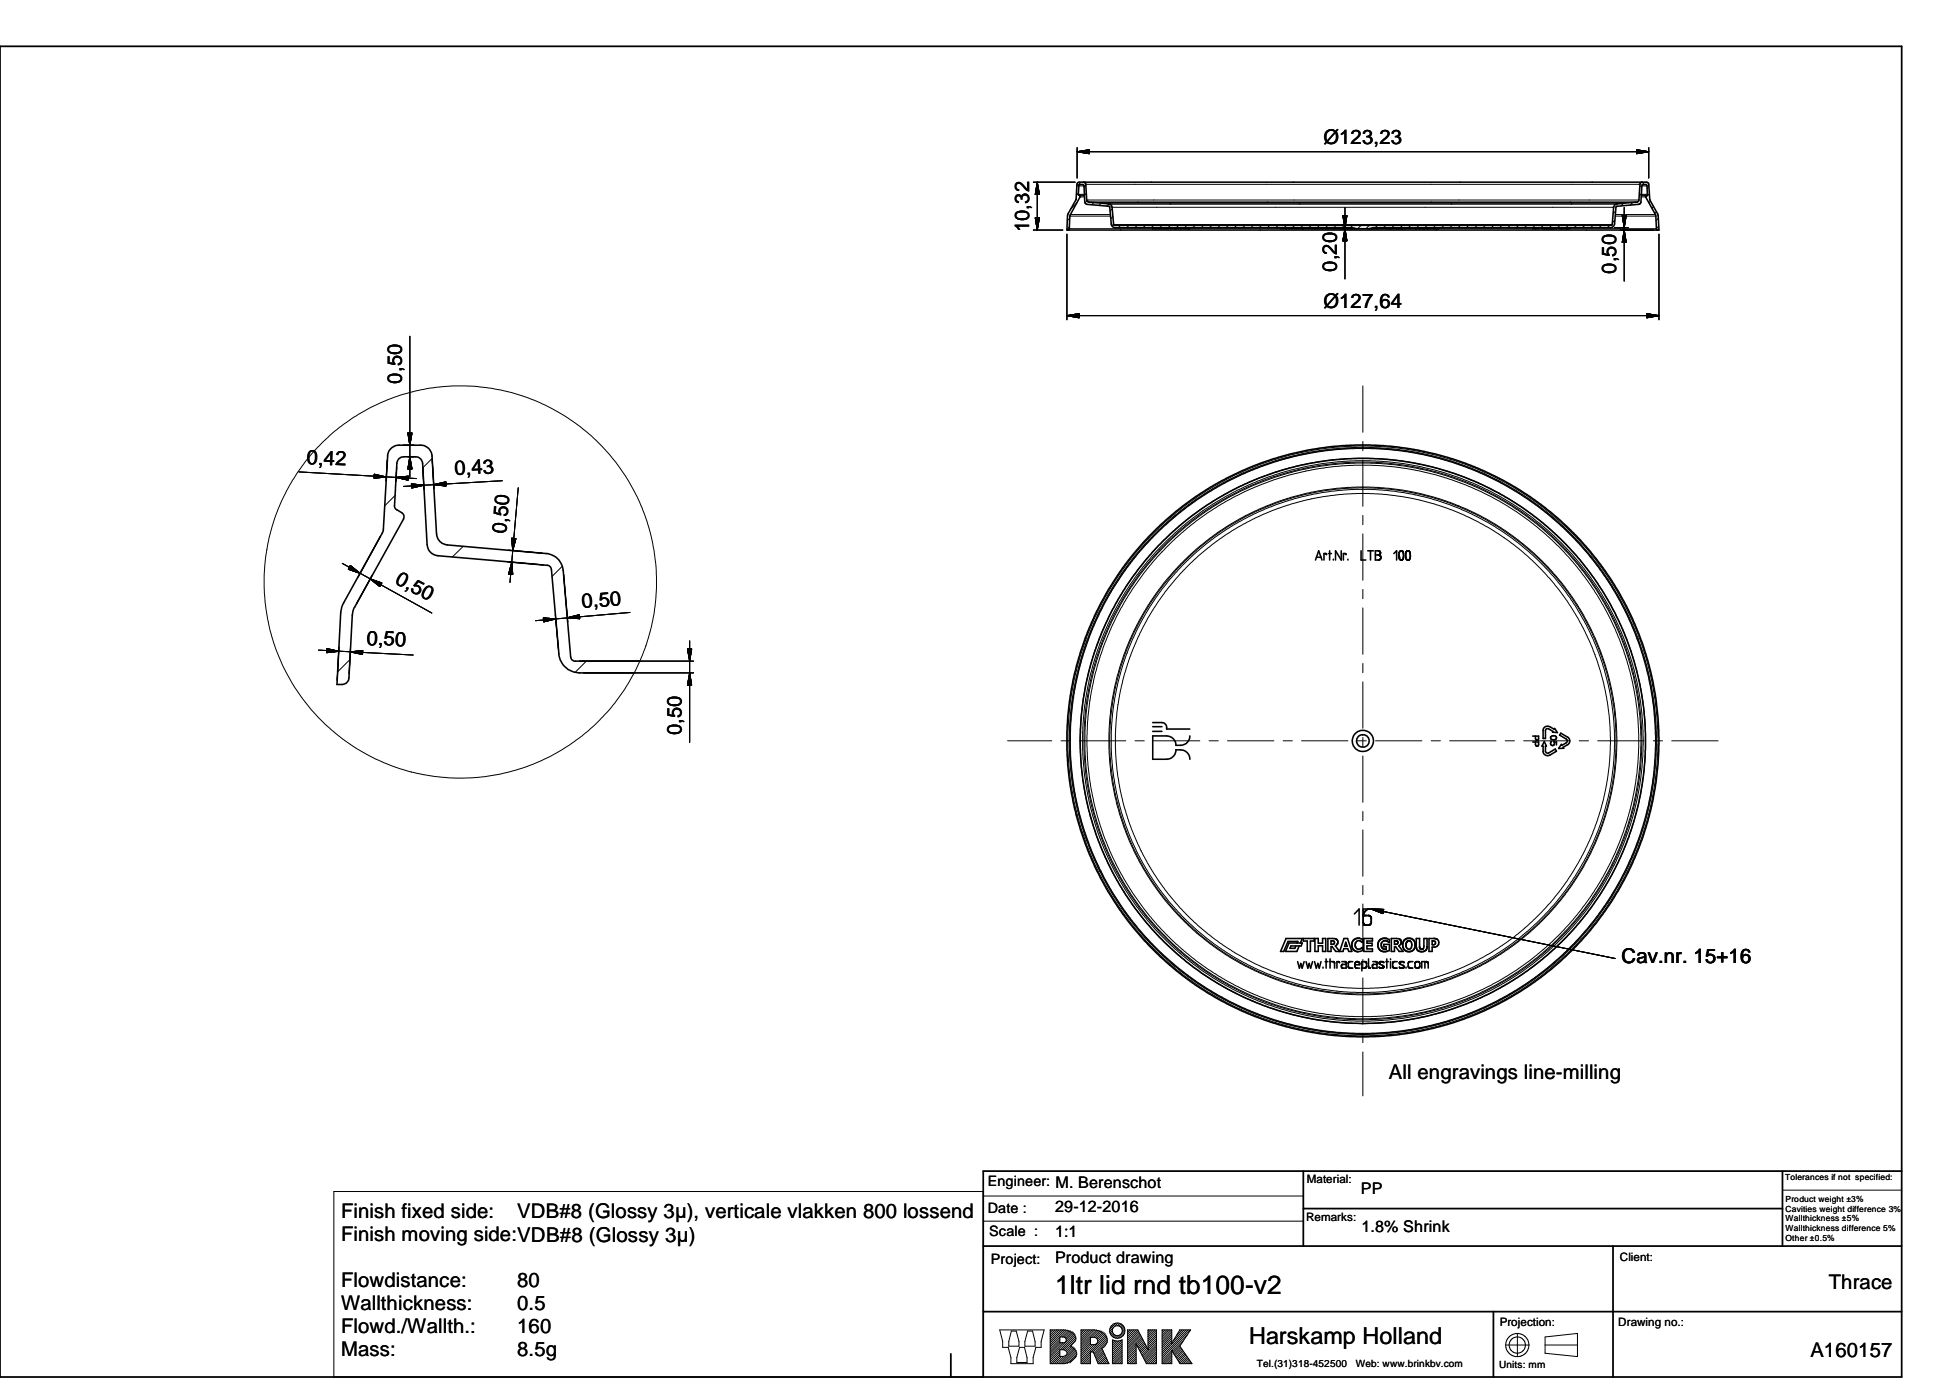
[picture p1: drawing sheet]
<svg xmlns="http://www.w3.org/2000/svg" width="420mm" height="297mm" viewBox="0 0 420 297" stroke-linecap="round" stroke-linejoin="round" font-family="sans-serif">
<g fill="none" stroke="#000" stroke-width=".22">
<path d="M222.6 39.2h9M223.4 39.2l.5 2.6h-.9zM223.4 39.2v10.3M232 32.7l2.6-.5v.9zM232 32.7h123.1M232 31.8v6.5M232.8 39.2l-.8 .9M233.9 39.7h119.3M233.9 39.9l-.4 .5M352.5 32.2l2.6 .5-2.6 .4zM354.2 39.2l-1 1.1M355.1 31.8v6.5"/>
<path d="M222.6 49.5h6.3M223 46.9h.9l-.5 2.6zM229.8 50.4v18.4M230.3 49.2h126.5M230.3 48.9l-.5 .5M230.4 46.5h8.8M230.4 47l-.5 .5M230.6 46.2h8.6M232 43.7l-1.3 1.3M232.3 41.8h1.3M232.3 41.5l-.5 .5M232.4 42h1.2"/>
<path d="M232.4 40h1.1M232.6 42.1h1M232.6 42.4h1M234 41.6l-.4 .5M234.1 43.1h118.9M234.1 43.3l-.4 .4M235.6 43.6l-.5 .5M237.2 43.7l-.5 .5M238.9 43.9l-.5 .5M239.5 44.6h108.1M239.6 45l-.5 .4M239.7 46.6l-.5 .5"/>
<path d="M239.8 48.3l-.3 .3M239.9 48.3h107.4M241.4 48.5l-.5 .5M243.2 48.5l-.5 .5M244.9 48.5l-.5 .5M246.7 48.5l-.5 .5M248.5 48.5l-.5 .5M250.3 48.5l-.5 .5M251.3 49v.2M252.1 48.5l-.5 .5M253.9 48.5l-.5 .5M254.3 49v.2"/>
<path d="M255.6 48.5l-.5 .5M257.4 48.5l-.5 .5M259.2 48.5l-.5 .5M261 48.5l-.5 .5M262.8 48.5l-.5 .5M264.6 48.5l-.5 .5M266.4 48.5l-.5 .5M268.2 48.5l-.5 .5M269.9 48.5l-.5 .5M271.7 48.5l-.5 .5M273.5 48.5l-.5 .5M275.3 48.5l-.5 .5"/>
<path d="M277.1 48.5l-.5 .5M278.9 48.5l-.5 .5M280.6 48.5l-.5 .5M282.4 48.5l-.5 .5M284.2 48.5l-.5 .5M286 48.5l-.5 .5M287.5 49v.2M287.8 48.5l-.5 .5M287.8 49v.2M288.8 49.2h2.5M288.8 49h1.6M289.2 46.4h.9l-.4 2.6z"/>
<path d="M289.6 48.5l-.5 .5M289.7 49.2l.4 2.7h-.9zM289.7 44.7v15.4M291.3 48.5l-.4 .5M291.6 49.1v.1M293.2 48.5l-.8 .7M294.9 48.5l-.7 .7M296.3 49v.2M296.6 49v.2M296.7 48.5l-.5 .5M298.5 48.5l-.5 .5M298.8 49v.2"/>
<path d="M300.3 48.5l-.5 .5M301.2 49v.2M301.5 49v.2M302.1 48.5l-.5 .5M302.5 49v.2M303.9 48.5l-.5 .5M304.9 49v.2M305.6 48.5l-.5 .5M305.9 49v.2M306.6 49v.2M307.4 48.5l-.5 .5M307.5 49v.2"/>
<path d="M308.9 49v.2M309.2 48.5l-.5 .5M309.6 49v.2M311 48.5l-.5 .5M312.8 48.5l-.5 .5M314.6 48.5l-.5 .5M316.3 48.5l-.5 .5M318.2 48.5l-.5 .5M319.9 48.5l-.5 .5M321.7 48.5l-.5 .5M323.5 48.5l-.5 .5M325.3 48.5l-.5 .5"/>
<path d="M327.1 48.5l-.5 .5M328.9 48.5l-.5 .5M330.6 48.5l-.5 .5M332.4 48.5l-.5 .5M333.6 49v.2M334.2 48.5l-.5 .5M336 48.5l-.5 .5M337.4 49v.2M337.8 48.5l-.5 .5M339.6 48.5l-.5 .5M341.3 48.5l-.5 .5M343.1 48.5l-.4 .5"/>
<path d="M344.9 48.5l-.5 .5M346.7 48.5l-.5 .5M347.7 49h3M347.8 47.4l-.5 .6M347.9 46.5h8.8M347.9 46.2h8.7M348 45.4l-.5 .6M349 49.5h7.2M349.4 46.4h.9l-.5 2.6zM349.7 43.8l-.6 .5M349.8 49.5l.5 2.7h-.9zM349.8 44.7v15.8"/>
<path d="M351.7 43.6l-.6 .6M353.4 43.6l-.3 .4M353.5 42.4h1M353.5 41.8h1.3M353.5 42h1.3M353.5 42.1h1M353.5 41.7l-.4 .5M353.7 40h1.1M355.2 40.1l-.4 .4M355.3 41.8l-.8 .7M355.5 43.3l-.3 .4M356.1 44.5l-.3 .3"/>
<path d="M356.8 45.6l-.4 .3M357.2 47l-.5 .5M357.3 48.7l-.5 .5M357.3 50.4v18.4M88.3 72.4v30.3M229.8 68l2.6-.5v.9zM229.8 68h127.5M354.7 67.5l2.6 .5-2.6 .4zM83.4 99.1l-.2 4.4M86.8 95.9h2.4M87.9 93.2h.8l-.4 2.7zM87.9 98.3h1.3"/>
<path d="M88.3 98.3l.4 2.7h-.8zM93.1 98.7l-2 2M93.1 99.1l.4 6.1M64.4 101.6l25.3 1.4M80.6 102.1l2.6 .6-2.6 .3zM81.9 115.5l-4.7 8.7M85.1 106.7l-2.2 2.2M85.3 102.8l2.6-.3v.9zM85.4 100.6l-.1 3.1M88.6 104.2l2.7 .3-2.6 .6zM91.1 100.6l.2 4.8M93.4 104.3l2.6-.5 .1 .8z"/>
<path d="M99.8 117.6l-2.3 2.3M108.2 103.5l-21.3 1.2M109.6 118.5l7.2 .6M110.2 115.9l.9 .1-.7 2.5zM111.6 105l-1.8 20.4M68.6 140l20.4 1M70.4 139.6l2.6 .6-2.7 .3zM73 139.3l-.4 7.2M73.7 121.3l19.3 10.7M75.5 121.8l2.1 1.6-2.6-.8zM75.5 139.5l-.3 5.5M79.7 124.6l2.5 .9-.4 .8z"/>
<path d="M80.2 123.9l-3.4 6.1M109.3 121l7.7 .6M110.2 121l.2 2.7-.8-.1zM117 133l2.7 .3-2.6 .6zM119.6 132.4l.7 7.5M121.1 121.9l-2.2 2.2M121.4 123.7l.9 10.2M122.2 133l2.6-.6 .1 .8zM135.7 131.9l-20.4 1.7M148.1 139.7h.9l-.4 2.6zM148.6 138v21.8M75.4 142l-2.6 2.6"/>
<path d="M75.5 140.4l2.6-.3v.8zM124.8 142.3h24.6M125.7 144.9h23.7M126.3 142.3l-2.4 2.5M148.6 144.9l.4 2.6h-.9zM295.4 195.7l2.6 .1-.1 .9zM295.4 195.7l52.5 10.7M71.9 256.5h139.9v40h-139.9zM211.8 257.5h68.9M383.9 256.2h25.7M211.8 262.9h68.9M215.3 286.3h9.6l-.6 2.5v1.3h-1.2l-.6 2.2v1.3h-4.7v-1.3l-.6-2.2h-1.2v-1.3z"/>
<path d="M217.8 286.6h1.1l.6 2.2v1h-2.2v-1zM219.6 290.1h1.1l.5 2.2v1h-2.2v-1zM221.3 286.6h1.1l.6 2.2v1h-2.2v-1zM226.2 286.3h2.9a2.76 2.76 0 0 1 2.7 2 2.49 2.49 0 0 1-1.2 1.5l.5 .4a1.34 1.34 0 0 1 .6 2l-1 .9-1.2 .5h-3.3zM226.3 286.3l-.1 .2M226.8 286.3l-.6 .6M227.2 286.3l-1 1M227.7 286.3l-1.5 1.5M228.1 286.3l-1.9 1.9M228.3 290.6h.8a.72 .72 0 0 1 .7 .8 .72 .72 0 0 1-.8 .6h-.7zM228.3 287.9l.7-.1 .5 .2 .2 .4-.1 .5-.4 .2h-.9zM228.3 292l-1.6 1.6"/>
<path d="M228.3 291.1l-2.1 2.1M228.3 288.4l-2.1 2.1M228.3 290.7l-2.1 2M228.3 288.9l-2.1 2M228.3 288l-2.1 2M228.3 291.6l-2 2M228.5 289.1l-2.3 2.3M228.6 286.3l-2.4 2.4M228.7 292l-1.6 1.6M229 289.1l-2.8 2.7M229 286.3l-2.8 2.8M229.2 292l-1.6 1.6"/>
<path d="M229.5 286.3l-3.3 3.3M229.9 286.4l-1.5 1.5M230.3 286.5l-1.4 1.4M230.6 289.8h.1M230.6 286.5l-1.3 1.4M230.9 289.8l-1.1 1.2M230.9 286.7l-1.3 1.4M231.2 290l-1.4 1.4M231.2 286.8l-1.5 1.6M231.4 287.1l-5.2 5.1M231.5 290.2l-3.5 3.4M231.6 287.3l-3.2 3.3"/>
<path d="M231.6 290.4l-3.1 3.2M231.7 287.7l-2.9 2.9M231.7 288.6l-2.1 2.1M231.8 288.1l-2.6 2.5M231.8 290.7l-2.9 2.9M231.8 292l-1.4 1.4M231.9 291.1l-2.5 2.5M231.9 291.5l-2 2.1M232.9 286.3h2.8a2.61 2.61 0 0 1 2.8 2.6l-.5 .9-.7 .5 1.6 3.3h-2.4l-.9-2.3-.3-.2h-.4v2.5h-2zM233.1 286.3l-.2 .2M233.5 286.3l-.6 .7M234 286.3l-1.1 1.1"/>
<path d="M234.4 286.3l-1.5 1.6M234.8 286.3l-1.9 2.1M234.9 287.9h1l.3 .2 .2 .5-.2 .7-.3 .2h-1zM234.9 289l-2 2M234.9 292.6l-1 1M234.9 289.4l-2 2.1M234.9 292.1l-1.5 1.5M234.9 288.5l-2 2.1M234.9 288.1l-2 2M234.9 291.7l-1.9 1.9M234.9 291.2l-2 2.1M234.9 293l-.6 .6"/>
<path d="M234.9 293.5l-.1 .1M235.3 289.5l-2.4 2.4M235.3 286.3l-2.4 2.5M235.7 289.5l-2.8 2.9M235.7 286.3l-2.8 2.9M236.2 286.4l-3.3 3.3M236.6 286.4l-1.5 1.5M237 286.5l-1.5 1.4M237.3 286.6l-1.4 1.4M237.4 290.5l-1.5 1.5M237.6 286.8l-1.4 1.3M237.6 290.8l-1.6 1.5"/>
<path d="M237.7 291.1l-1.5 1.6M237.8 291.4l-1.5 1.6M237.8 286.9l-1.4 1.5M238 291.7l-1.6 1.6M238.1 287.1l-1.7 1.7M238.1 292l-1.5 1.6M238.3 292.3l-1.3 1.3M238.3 287.4l-5.4 5.4M238.4 287.7l-3.3 3.4M238.4 292.6l-.9 1M238.5 289l-2.7 2.7M238.5 288.1l-3.1 3"/>
<path d="M238.5 288.5l-2.9 2.9M238.6 292.9l-.7 .7M238.7 293.3l-.4 .3M238.9 293.6h-.1M239.6 286.5l-.5 .5M239.6 288.5l.9 .2 1.2-.2v5.1h-2.1zM239.7 286.9l-.5 .4M239.7 285.9l-.7 .8M239.8 287.2l-.4 .4M239.8 288.6l-.2 .1M240.1 287.4l-.4 .4M240.2 288.7l-.6 .5"/>
<path d="M240.3 284.9l-1.2 1.3M240.4 287.5l-.4 .5M240.5 288.7l-.9 .9M240.8 284.9l-.7 .7M240.8 287.6l-.5 .5M241 288.7l-1.4 1.4M241.2 284.9l-.5 .5M241.5 285.1l-.4 .4M241.7 292l-1.6 1.6M241.7 292.5l-1.1 1.1M241.7 293.4l-.2 .2M241.7 288.9l-2.1 2.1"/>
<path d="M241.7 288.5l-2.1 2M241.7 289.4l-2.1 2M241.7 289.8l-2.1 2.1M241.7 291.6l-2 2M241.7 291.1l-2.1 2.1M241.7 290.7l-2.1 2.1M241.7 293l-.6 .6M241.7 290.3l-2.1 2M241.8 285.3l-.4 .4M242 285.5l-.4 .4M242.2 285.8l-.5 .4M242.2 287l-1 1"/>
<path d="M242.2 286.1l-.5 .6M242.3 286.5l-.2-.9-.9-.7h-1l-.8 .5-.4 .8 .1 .8 .2 .5 .8 .6h.7l.4-.1M242.3 286.5l-.1 .5-.3 .6-.7 .4M242.3 286.5l-1.6 1.6M242.9 286.3v.1M243.4 286.3l-.5 .5M243.8 286.3l-.9 1M244.3 286.3l-1.4 1.4M244.7 289.5l-1.8 1.8M244.7 293.1l-.5 .5M244.7 292.2l-1.4 1.4M244.7 290.4l-1.8 1.8"/>
<path d="M244.7 290.8l-1.8 1.8M244.7 292.6l-1 1M244.7 291.7l-1.8 1.9M244.7 289.9l-1.8 1.8M244.7 286.3l-1.8 1.8M244.7 293.5v.1M244.7 291.3l-1.8 1.8M245.1 286.4l-2.2 2.2M245.2 286.7l-2.3 2.4M245.4 287l-2.5 2.5M245.6 287.3l-2.7 2.7M245.7 287.6l-2.8 2.8"/>
<path d="M245.9 287.9l-3 3M246 288.1l-1.3 1.4M246.2 288.4l-1.3 1.4M246.3 288.7l-1.2 1.3M246.5 289l-1.3 1.3M246.6 289.3l-1.2 1.3M246.8 289.6l-1.3 1.3M246.9 289.9l-1.2 1.3M247.1 290.2l-1.3 1.3M247.3 290.6h.1M247.3 290.5l-1.3 1.3M247.3 290.6v-4.3h1.8v7.3h-2.2l-2.2-4.2v4.2h-1.8"/>
<path d="M247.3 290.6l-2.2-4.3h-2.2v7.3M247.4 286.3l-.1 .2M247.9 286.3l-.6 .6M248.3 286.3l-1 1.1M248.8 286.3l-1.5 1.5M249.1 290.5l-2.5 2.5M249.1 291.4l-2.2 2.2M249.1 287.8l-1.8 1.8M249.1 289.6l-2.8 2.8M249.1 286.9l-1.8 1.8M249.1 290.9l-2.3 2.4M249.1 293.2l-.4 .4"/>
<path d="M249.1 292.7l-.9 .9M249.1 288.2l-1.8 1.8M249.1 290l-2.6 2.7M249.1 286.4l-1.8 1.9M249.1 287.3l-1.8 1.9M249.1 289.1l-3 3M249.1 292.2l-1.3 1.4M249.1 291.8l-1.8 1.8M249.1 288.7l-1.8 1.8M250.5 286.3l-.2 .2M251 286.3l-.7 .7M251.5 286.3l-1.2 1.2"/>
<path d="M251.9 286.3l-1.6 1.6M252.4 286.3l-2.1 2.1M252.4 290.8h.1M252.4 289.2h.1M252.4 290.8l-2.1 2M252.4 286.8l-2.1 2M252.4 289.2v-2.9h-2.1v7.3h2.1v-2.8M252.4 291.2l-2.1 2.1M252.4 288.6l-2.1 2M252.4 292.1l-1.5 1.5M252.4 293.1l-.6 .5M252.4 287.6l-2.1 2.1"/>
<path d="M252.4 289l-2.1 2.1M252.4 292.6l-1 1M252.4 291.7l-2 1.9M252.4 287.2l-2.1 2M252.4 293.5l-.1 .1M252.4 288.1l-2.1 2M254.1 286.3h2.4l-2.4 3.5 2.6 3.8h-2.5l-1.8-2.8M254.1 286.3l-.1 .1M254.1 286.3l-1.7 2.9M254.2 289.9l-1.5 1.4M254.3 290.2l-1.4 1.4M254.5 290.4l-1.4 1.5"/>
<path d="M254.6 286.3l-1.2 1.3M254.7 290.7l-1.4 1.5M254.8 288.8l-2.2 2.3M254.9 290.9l-1.5 1.5M255 286.3l-2.3 2.4M255.1 291.2l-1.5 1.5M255.3 291.5l-1.5 1.5M255.4 291.7l-1.4 1.6M255.5 286.3l-5.2 5.2M255.6 292l-1.5 1.5M255.7 287.5l-3.3 3.3M255.8 292.3l-1.3 1.3"/>
<path d="M255.9 286.3l-5.6 5.7M256 292.5l-1.1 1.1M256.2 292.8l-.8 .8M256.4 293.1l-.5 .5M256.4 286.3l-6.1 6.1M256.5 293.3l-.2 .3M332.8 287.9l7-.8v5l-7-.7z"/>
<circle cx="99.2" cy="125.3" r="42.2"/>
<circle cx="293.5" cy="159.6" r="59.4"/>
<circle cx="293.5" cy="159.5" r="54.5"/>
<circle cx="293.5" cy="159.5" r="53.3"/>
<circle cx="293.5" cy="159.6" r="60.4"/>
<circle cx="293.5" cy="159.5" r="60.9"/>
<circle cx="293.5" cy="159.5" r="59.8"/>
<circle cx="293.5" cy="159.5" r="54.2"/>
<circle cx="293.6" cy="159.5" r="60.1"/>
<circle cx="293.6" cy="159.6" r="63"/>
<circle cx="293.6" cy="159.5" r="63.2"/>
<circle cx="293.6" cy="159.6" r="63.1"/>
<circle cx="293.6" cy="159.5" r="63.5"/>
<circle cx="293.6" cy="159.5" r="54.7"/>
<circle cx="240.7" cy="286.5" r="1.07"/>
<circle cx="326.8" cy="289.6" r="1.74"/>
<circle cx="326.8" cy="289.6" r="2.49"/>
</g>
<path d="M0 10h409.6v286.5h-409.6zM280.7 252.1v16.2M383.9 252.1v16.2M409.6 252.1h-197.8v44.4M211.8 268.3h197.8M280.7 260.2h103.2M347.4 268.3v28.2M204.8 291.5v5M211.8 282.4h197.8M321.7 282.4v14.1" fill="none" stroke="#000" stroke-width=".38"/>
<path d="M293.5 83.1v152.9M370.1 159.5h-153.1M324.3 289.6h5M326.8 287.1v5M332.8 289.6h7" fill="none" stroke="#000" stroke-width=".22" stroke-dasharray="10 2 2 2"/>
<g fill="none" stroke="#000" stroke-width=".34">
<path d="M233.4 39.2l.5 .3 .2 3.6 .2 .3 .2 .1M233.4 39.2h-1l-.4 .3-.2 3.4-1.8 3.3-.2 3.3h.2M233.4 39.2h120.3M353.7 39.2l-.3 .1-.2 .3-.2 3.6-.4 .3M353.7 39.2h1.1l.3 .4 .2 3.4 1.9 3.4 .1 3.1h-.2M230 49.5h127.1M234.5 43.5l4.3 .4M234.5 43.5h118.1M238.8 43.9a.81 .81 0 0 1 .7 .7l.4 3.8 .1 .1h107.1l.2-.1 .3-3.8a.8 .8 0 0 1 .7-.7M238.8 43.9h109.5M248.3 49v.2h4.8M253.1 49.2h.2"/>
<path d="M253.1 49v.2M253.3 49.2h2.7M253.3 49v.2M256 49v.2M256.3 49v.2h-.3M275.8 49v.2h7.3v-.2M277 49v.2M280.5 49v.2M280.7 49v.2M283.1 49v.2h5.1M283.2 49v.2M283.9 49v.2"/>
<path d="M284.9 49v.2M285.6 49v.2M286 49v.2M287.1 49v.2M288.2 49.2h3M288.2 49v.2M288.6 49v.2M289.5 49v.2M290.2 49v.2M291.2 49.2h.5M291.2 49v.2M291.7 49.2h3.2"/>
<path d="M291.7 49.2h.1M292.2 49.2l-.9-.2h-51a.87 .87 0 0 1-.9-.8l-.4-3.7-4.9-.5-.3-.2-.3-3.9-.2-.2h-.7l-.2 .2-.1 2 .4 .3v.2l-2.2 3.8-.2 3.1-.3 .2M294.9 49.2l.9-.2h51.1a.87 .87 0 0 0 .9-.8l.4-3.8 5-.5 .2-.3 .3-3.7 .1-.2h.7l.3 .2v2l-.4 .4 2.2 4 .2 2.9 .3 .3M294.9 49.2h.2M295.1 49.2h.5M295.1 49.2h.1M295.4 49.2h.1M295.6 49.2h.1M295.6 49.1v.1M295.7 49.1v.1M296.6 49v.2h-.9M296.8 49v.2h2.5v-.2"/>
<path d="M299.5 49v.2M299.7 49v.2h2.1M300.8 49v.2M301.8 49.2h.3M301.8 49v.2M302.1 49.2h2.7M302.1 49v.2M304.8 49.2h.3M304.8 49v.2M305.1 49v.2M305.1 49.2h.7M305.8 49.2h.9"/>
<path d="M305.8 49v.2M306.7 49v.2M306.7 49.2h.7M307.4 49v.2M307.6 49v.2h-.2M307.8 49v.2h2M309.8 49v.2M309.9 49l-.1 .2M330.1 49v.2h1.3v-.2M330.7 49v.2M332.1 49v.2h1M332.6 49v.2"/>
<path d="M333.1 49v.2M334 49v.2M334.1 49v.2M334.2 49v.2M334.4 49v.2M334.5 49v.2M334.7 49v.2M335.3 49v.2h-2.2M335.7 49v.2h1.9M336.3 49v.2M336.4 49v.2M337.6 49v.2"/>
<path d="M338.1 49v.2h-.5M352.6 43.5l-4.3 .4M283.6 120h.9M284.5 120l-.5-1.4-.6 2M284.5 120l.3 .6M285.7 119.4l-.1-.2h-.4v1.4M286.2 119.2h.6M286.4 118.6v2M288.9 118.6v2l-1.2-2v2M289.9 119.4l-.2-.2h-.3v1.4M293.2 118.6v2h1M294.6 118.6h1.2"/>
<path d="M295.2 118.6v2M296.3 118.6h.7l.4 .3-.1 .4-.5 .2 .4 .1 .2 .3v.5l-.3 .2h-.8zM296.3 119.5h.5M300.2 119.2l.6-.6v2M301.5 118.7l.6-.1 .2 .5v1l-.3 .5a.58 .58 0 0 1-.7-.6v-.9zM302.9 118.8l.5-.2 .3 .5 .1 .8-.4 .7h-.3l-.2-.3-.1-.9zM287.2 120.4v.2M290.3 120.4v.2M137.8 142.3h-13.9a.94 .94 0 0 1-1-.8l-1.6-18.7a4 4 0 0 0-3.6-3.6l-21.4-1.9a2.47 2.47 0 0 1-2.3-2.3l-.9-16.8a2.46 2.46 0 0 0-2.5-2.3h-4.6a2.46 2.46 0 0 0-2.5 2.3l-1 16.2-8.9 16.4-.2 1.1-.8 15.5a2.41 2.41 0 0 0 2.1-.5l.4-.5 .1-.5 .7-13.4 .3-1.4 10.7-19.4a1.02 1.02 0 0 0-.4-1.3l-1.1-.7-.4-.6 .5-9.4a1.45 1.45 0 0 1 1.5-1.4h2.5a1.52 1.52 0 0 1 1.5 1.4l1 17.6a2.56 2.56 0 0 0 2.3 2.3l23.6 2.1a.94 .94 0 0 1 .9 .9l1.6 18.1a4.5 4.5 0 0 0 4.4 4.2h11.8M248.3 155.6h2l.6 .2a1.15 1.15 0 0 1 .4 1.2h5M248.3 156.5h2M248.3 157.5h2"/>
<path d="M256.3 158.4a2.02 2.02 0 0 1-2 2.1h-1a2.02 2.02 0 0 0-2-2.1h-3v5.1h3a2.02 2.02 0 0 0 2-2.1h1a2.02 2.02 0 0 1 2 2.1M330.1 159.8h1.3v.7l-.2 .1-.4-.1-.1-.7M330.1 158.5h1.3l-.1 .8h-.4l-.2-.8M332.5 156.7l.6-.3h.5l1.1 .6 .2-.2 .6 .9-1.1-.1 .1-.1-.9-.6a.45 .45 0 0 0-.7 .4v1.7h-.5v-2zM332.6 159.7l.5 .9h-.2v1.1a.47 .47 0 0 0 .7 .4l1.4-.8 .3 .4-1.5 .9a.99 .99 0 0 1-1.4-.9v-1.1h-.3zM334 158.6a.64 .64 0 0 1 .8-.3 .64 .64 0 0 1 .4 .8 .65 .65 0 0 1-.8 .2 .65 .65 0 0 1-.4-.7zM334.2 159.6a.46 .46 0 0 0-.2 .7 .46 .46 0 0 0 .7 .1 .46 .46 0 0 0 0-.7l.6 .1v.6M336.2 157.9l1.4 .8a.92 .92 0 0 1 .5 .8 .92 .92 0 0 1-.5 .8l-.9 .6 .1 .2h-1.1l.6-.8 .1 .2 1-.6a.44 .44 0 0 0 .2-.4 .44 .44 0 0 0-.2-.4l-1.5-.8zM291.7 196.8l1-1.1v3.5M293.6 199.2h1.1M294.2 197.1l-.6 .1M294.7 197.1l.5 .2"/>
<path d="M295.1 195.7l-.8 .2-.4 .5-.3 .7h1.1M295.2 199l-.5 .2M295.2 197.3l.2 .5M295.4 195.7h-1.8v2.9l.3 .5 .5 .1M295.4 197.8v.9l-.2 .3M279.1 203.7l-.2 .5h-1l.2-.5h2.2l.2-.7h-2.9l-.7 1.8h2.4l.5-1.1M279.4 203l.1-.3h-2.1l-.9 2.1h-.7l1.2-2.7h3.5l-.4 .9M279.5 207l.4 1.4 .3-1 .3 1 .4-1.4M280.7 202.1h2.4v.5h-.8v2.2h-.7v-2.2h-.9zM281.3 207l.4 1.4 .3-1 .3 1 .4-1.4M283.1 207l.4 1.4 .4-1 .3 1 .3-1.4M283.2 202.1h.7v1h1v-1h.7v2.7h-.7v-1.2h-1v1.2h-.7z"/>
<path d="M285 208.2v.2M285.4 207h.6M285.6 206.5v1.9M286 202.1h1.6l.4 .3 .2 .3-.1 .6-.5 .4 1 1.1 .9-2.7h.7l1 2.7h-.7l-.2-.5h-.9l-.1 .5h-1.6l-.7-1h-.3v1h-.7zM286.5 207l.9 .2 .1 1.2M286.5 206.5v1.9M286.7 202.6l.7 .1-.1 .5-.6 .1zM288.5 207.3l-.1-.3h-.4v1.4M289 207l.9 .1 .1 1.3h-1l-.1-.5 .2-.3h.9M289.9 202.9l.3 .8h-.6zM291.4 207h-.8l-.2 .3 .1 1 .2 .1h.7M292.3 207l-.4 .4v.8l.3 .2h.7"/>
<path d="M292.3 207h.1M292.4 207l.4 .2 .1 .5h-1M292.8 202l.7 .2v.7a1 1 0 0 0-1.1-.3l-.4 .3-.1 .4a.86 .86 0 0 0 1 1l.6-.3-.1 .7a1.48 1.48 0 0 1-1.9-.3 1.48 1.48 0 0 1 .1-2M292.8 202l-.7 .1-.5 .3M293.3 208.4h.8l.2-.2 .1-.8-.2-.3-.9-.1v2M293.8 202.1h1.8v.5h-1.2v.5h1.1v.5h-1.1v.7h1.2v.5h-1.8zM294.8 206.5v1.7l.4 .2M295.7 207l.9 .2v1.2h-.9v-.7l.9-.1M297.1 202.5l.8-.5h.7l.7 .3-.1 .6-.6-.3a.92 .92 0 0 0-1 .4 .92 .92 0 0 0 .1 1l.3 .3 .6 .1v-.6h-.5v-.5h1.2v1.4l-.8 .2-1.1-.2-.4-.4-.2-.6v-.5zM298.1 207.3l-.2-.3h-.5a.3 .3 0 0 0-.3 .3 .3 .3 0 0 0 .2 .3l.6 .4a.38 .38 0 0 1 0 .5 .38 .38 0 0 1-.5-.1l-.3-.2M298.5 207h.6M298.7 206.5v1.9"/>
<path d="M299.2 202.9h.1M299.5 206.5v.1M299.5 207v1.4M299.7 202.1h1.5l.5 .3 .1 .3a.78 .78 0 0 1-.5 1l.9 1.1h-.8l-.8-1h-.2v1h-.7zM300.4 202.6l.6 .1v.5l-.6 .1zM301 207h-.8l-.2 .3v1l.3 .1h.7M302.4 207.3l-.2-.3h-.4a.31 .31 0 0 0-.4 .3 .31 .31 0 0 0 .3 .3l.5 .2a.36 .36 0 0 1 .2 .6 .36 .36 0 0 1-.6 0l-.4-.2M302.5 202.4l.7-.4 .8 .1 .5 .3 .3 1.1-.1 .6-.4 .5-.6 .3h-.5l-.7-.3-.4-1 .1-.6zM302.9 208.2v.2M303.1 202.7l.1-.1a.66 .66 0 0 1 .8 .1 .66 .66 0 0 1 .1 .8l-.1 .4a.63 .63 0 0 1-.8 .4 .63 .63 0 0 1-.3-.8zM304.3 207h-.7l-.3 .4 .1 .9 .3 .1h.6M304.8 207.2l.3-.2 .6 .2 .1 .9-.2 .3h-.5l-.3-.2z"/>
<path d="M305.1 202.1h.7v1.9l.2 .3h.4l.3-.2v-2h.7v2l-.3 .5-.6 .3h-.6l-.6-.3-.2-.6zM306.2 208.4v-1.4h1.2l.1 .2 .1 1.2M306.9 207v1.4M307.8 202.1h1.4a.91 .91 0 0 1 .8 .9 .91 .91 0 0 1-.9 .9h-.6v.9h-.7zM308.5 202.6a.5 .5 0 0 1 .5 0 .5 .5 0 0 1 .2 .6l-.2 .2h-.5z"/>
<circle cx="293.5" cy="159.5" r="2.28"/>
<circle cx="293.6" cy="159.5" r="1.35"/>
<circle cx="293.6" cy="159.5" r="60.9"/>
<circle cx="293.6" cy="159.6" r="63.7"/>
</g>
<path d="M308.5 203.4h.1" fill="none" stroke="#000" stroke-width=".22" stroke-dasharray="2 2 2 2 2 2 2"/>
<g fill="#000">
<circle cx="280.5" cy="49.2" r=".17"/>
<circle cx="299.3" cy="49.2" r=".17"/>
<circle cx="301.3" cy="120" r=".17"/>
</g>
<g fill="#000" stroke="#000" stroke-width=".22">
<path d="M232 32.7l2.6-.5v.9zM352.5 32.2l2.6 .5-2.6 .4zM223 46.9h.9l-.5 2.6zM223.4 39.2l.5 2.6h-.9zM289.7 49.2l.4 2.7h-.9zM289.2 46.4h.9l-.4 2.6zM349.8 49.5l.5 2.7h-.9zM349.4 46.4h.9l-.5 2.6zM229.8 68l2.6-.5v.9zM354.7 67.5l2.6 .5-2.6 .4zM87.9 93.2h.8l-.4 2.7zM80.6 102.1l2.6 .6-2.6 .3z"/>
<path d="M88.3 98.3l.4 2.7h-.8zM85.3 102.8l2.6-.3v.9zM88.6 104.2l2.7 .3-2.6 .6zM93.4 104.3l2.6-.5 .1 .8zM110.2 115.9l.9 .1-.7 2.5zM70.4 139.6l2.6 .6-2.7 .3zM75.5 121.8l2.1 1.6-2.6-.8zM79.7 124.6l2.5 .9-.4 .8zM110.2 121l.2 2.7-.8-.1zM117 133l2.7 .3-2.6 .6zM122.2 133l2.6-.6 .1 .8zM148.1 139.7h.9l-.4 2.6z"/>
<path d="M75.5 140.4l2.6-.3v.8zM148.6 144.9l.4 2.6h-.9zM295.4 195.7l2.6 .1-.1 .9z"/>
</g>
<text font-size="5.7" x="227.3" y="278.6">1ltr lid rnd tb100-v2</text>
<text font-size="5" x="269.1" y="289.4">Harskamp Holland</text>
<g font-size="4.4">
<text x="285" y="30.9">ÿ123,23</text>
<text x="221.7" y="50" transform="rotate(-90 221.7 50)">10,32</text>
<text x="287.9" y="58.5" transform="rotate(-90 287.9 58.5)">0,20</text>
<text x="348.1" y="59" transform="rotate(-90 348.1 59)">0,50</text>
<text x="285" y="66.2">ÿ127,64</text>
<text x="86.5" y="82.6" transform="rotate(-90 86.5 82.6)">0,50</text>
<text x="66" y="100" transform="rotate(2 66 100)">0,42</text>
<text x="98" y="102.4" transform="rotate(-3 98 102.4)">0,43</text>
<text x="109" y="115" transform="rotate(-85 109 115)">0,50</text>
<text x="84.9" y="125.5" transform="rotate(28 84.9 125.5)">0,50</text>
<text x="125.4" y="131" transform="rotate(-5 125.4 131)">0,50</text>
<text x="78.9" y="138.8" transform="rotate(2 78.9 138.8)">0,50</text>
<text x="146.8" y="158.3" transform="rotate(-90 146.8 158.3)">0,50</text>
<text x="349.3" y="207.4">Cav.nr. 15+16</text>
<text x="299.2" y="232.2">All engravings line-milling</text>
<text x="73.5" y="262.3">Finish ffiixed side:</text>
<text x="73.5" y="262.3">Finish</text>
<text x="88.7" y="262.3">xed side:</text>
<text x="111.4" y="262.3">VDB#8 (Glossy 3μ), verticale vlakken 800 llossend</text>
<text x="111.4" y="262.3">VDB#8 (Glossy 3μ), verticale vlakken 800 ossend</text>
<text x="73.5" y="267.3">Finish moving side:VDB#8 (Glossy 3μ)</text>
<text x="73.5" y="277.2">Flowdistance:</text>
<text x="111.4" y="277.2">80</text>
<text x="393.9" y="277.6">Thrace</text>
<text x="73.5" y="287">Flowd./Wallth.:</text>
<text x="73.5" y="282.1">Wallthickness:</text>
<text x="111.4" y="287.1">160</text>
<text x="111.4" y="282.1">0.5</text>
<text x="73.5" y="292">Mass:</text>
<text x="111.4" y="292">8.5g</text>
<text x="389.9" y="292.1">A160157</text>
</g>
<g font-size="3.5">
<text x="293.1" y="257.2">PP</text>
<text x="227.3" y="261">29-12-2016</text>
<text x="227.3" y="266.3">1:1</text>
<text x="293.3" y="265.2">1.8% Shrink</text>
<text x="227.3" y="272">Product drawing</text>
</g>
<g font-size="3.1">
<text x="212.8" y="255.4">Engineer: M. Berenschot</text>
<text x="212.8" y="261.1">Date :</text>
<text x="213.1" y="266.2">Scale :</text>
<text x="213.4" y="272.2">Project:</text>
</g>
<g font-size="2.5">
<text x="281.5" y="254.8">Material:</text>
<text x="281.3" y="262.8">Remarks:</text>
<text x="348.9" y="271.4">Client:</text>
<text x="323" y="285.5">Projection:</text>
<text x="348.6" y="285.5">Drawing no.:</text>
</g>
<g font-size="2.2">
<text x="270.7" y="294.4">Tel.(31)318-452500</text>
<text x="292" y="294.4">Web: www.brinkbv.com</text>
<text x="322.9" y="294.6">Units: mm</text>
</g>
<g font-size="1.8">
<text x="384.5" y="254.1">Tolerances if not specified:</text>
<text x="384.6" y="263">Wallthickness ±5%</text>
<text x="384.6" y="260.8">Cavities weight difference 3%</text>
<text x="384.6" y="258.7">Product weight ±3%</text>
<text x="384.6" y="267.2">Other ±0.5%</text>
<text x="384.6" y="265.1">Wallthickness difference 5%</text>
</g>
</svg>
